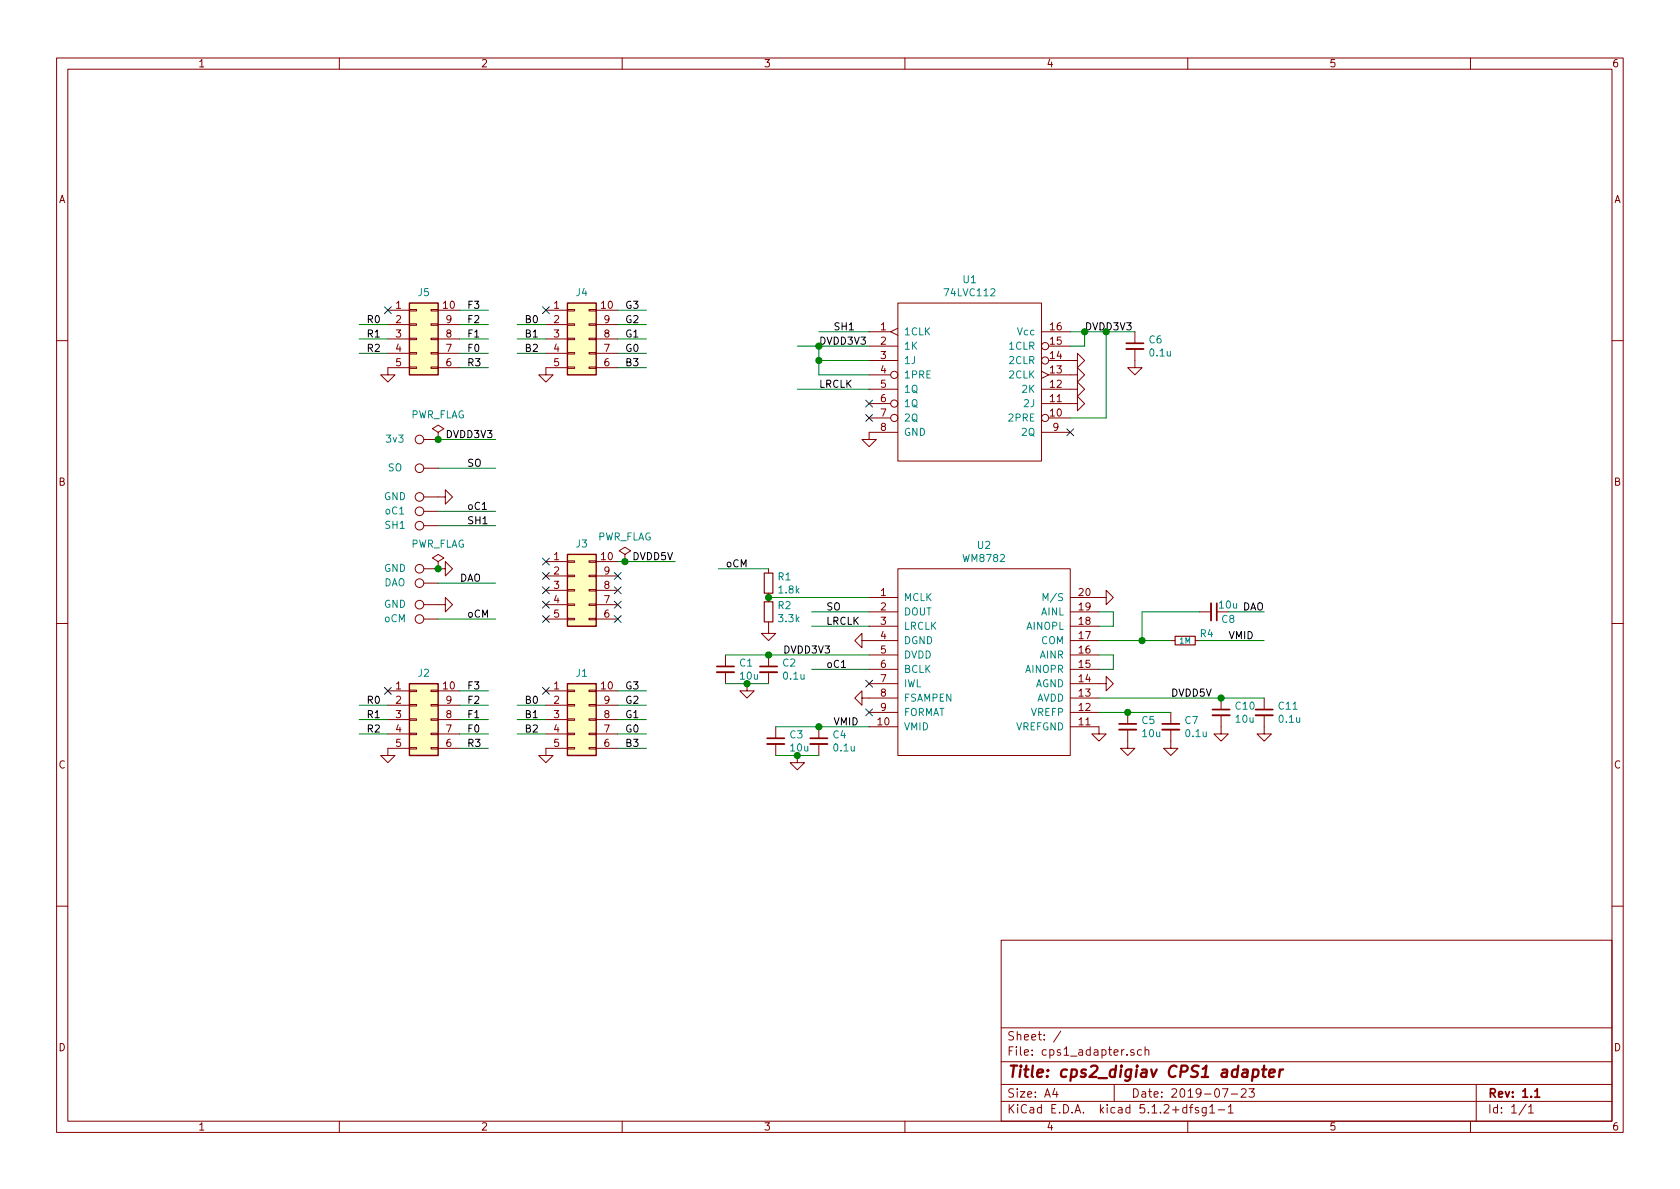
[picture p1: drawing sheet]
<svg xmlns="http://www.w3.org/2000/svg" width="297mm" height="210mm" viewBox="0 0 297 210" stroke-linecap="round" stroke-linejoin="round" font-family="sans-serif">
<g fill="none" stroke="#840000" stroke-width=".18">
<path d="M10 10.3h277v189.9h-277zM12 12.2h273v186.1h-273zM60 10.3v1.9M110 10.3v1.9M160 10.3v1.9M210 10.3v1.9M260 10.3v1.9M68.6 54.9h3.8M68.6 57.4h3.8M68.6 59.9h3.8M72.4 59.8h1.3v.3h-1.3zM72.4 57.3h1.3v.2h-1.3z"/>
<path d="M72.4 54.7h1.3v.3h-1.3zM76.2 59.8h1.3v.3h-1.3zM76.2 57.3h1.3v.2h-1.3zM76.2 54.7h1.3v.3h-1.3zM77.5 54.9h3.8M77.5 57.4h3.8M77.5 59.9h3.8M96.5 54.9h3.8M96.5 57.4h3.8M96.5 59.9h3.8M100.3 59.8h1.3v.3h-1.3zM100.3 57.3h1.3v.2h-1.3z"/>
<path d="M100.3 54.7h1.3v.3h-1.3zM104.1 59.8h1.3v.3h-1.3zM104.1 57.3h1.3v.2h-1.3zM104.1 54.7h1.3v.3h-1.3zM105.4 54.9h3.8M105.4 57.4h3.8M105.4 59.9h3.8M153.7 58.7h3.8M158.7 53.6h25.4v27.9h-25.4zM158.7 58l-1.2 .7 1.2 .6M184.1 58.7h5.1M200.7 58.7v2"/>
<path d="M10 60.2h2M68.6 62.5h3.8M72.4 64.9h1.3v.2h-1.3zM72.4 62.4h1.3v.2h-1.3zM72.4 65h-3.8v1.3h1.2l-1.2 1.3-1.3-1.3h1.3M74.9 77.7h2.6M76.2 64.9h1.3v.2h-1.3zM76.2 62.4h1.3v.2h-1.3zM77.5 76.4l1-.6-1-.6-1 .6 1 .6v1.3M77.5 77.7h.1M77.5 62.5h3.8M77.5 65h3.8"/>
<path d="M96.5 62.5h3.8M100.3 64.9h1.3v.2h-1.3zM100.3 62.4h1.3v.2h-1.3zM100.3 65h-3.8v1.3h1.3l-1.3 1.3-1.3-1.3h1.3M104.1 64.9h1.3v.2h-1.3zM104.1 62.4h1.3v.2h-1.3zM105.4 62.5h3.8M105.4 65h3.8M153.7 73.9h3.8M153.7 71.4h3.8M153.7 68.8h5M153.7 66.3h3.8"/>
<path d="M153.7 63.7h5M153.7 61.2h5M158.7 76.4h-5v1.3h1.2l-1.2 1.3-1.3-1.3h1.3M184.1 65.7l1.3 .6-1.3 .6M184.1 71.4h6.4v-1.3l1.3 1.3-1.3 1.2v-1.2M184.1 68.8h6.4v-1.2l1.3 1.2-1.3 1.3v-1.3M184.1 76.4h5.1M185.4 66.3h5.1v-1.3l1.3 1.3-1.3 1.3v-1.3M185.4 63.7h5.1v-1.2l1.3 1.2-1.3 1.3v-1.3M185.4 73.9h3.8M185.4 61.2h3.8M200.7 61.7v3.3h1.2l-1.2 1.3-1.3-1.3h1.3"/>
<path d="M285 60.2h2M74.9 87.9h3.8v-1.3l1.3 1.3-1.3 1.2v-1.2M74.9 93h2.6M74.9 90.4h2.6M74.9 82.8h2.6M77.5 99.3l1-.6-1-.7-1 .7 1 .6v1.3M96.5 99.3h3.8M100.3 99.2h1.3v.2h-1.3zM104.1 99.2h1.3v.2h-1.3zM105.4 99.3h3.8M110.5 98l1-.6-1-.6-1 .6 1 .6v1.3M110.5 99.3h.1"/>
<path d="M10 110.3h2M74.9 106.9h3.8v-1.2l1.3 1.2-1.3 1.3v-1.3M74.9 109.5h2.6M74.9 103.1h2.6M74.9 100.6h2.6M77.5 100.6h1.2v-1.3l1.3 1.3-1.3 1.2v-1.2M77.5 100.6h.1M96.5 101.8h3.8M96.5 104.4h3.8M96.5 106.9h3.8M96.5 109.5h3.8M100.3 109.3h1.3v.3h-1.3z"/>
<path d="M100.3 106.8h1.3v.3h-1.3zM100.3 104.3h1.3v.2h-1.3zM100.3 101.7h1.3v.3h-1.3zM104.1 109.3h1.3v.3h-1.3zM104.1 106.8h1.3v.3h-1.3zM104.1 104.3h1.3v.2h-1.3zM104.1 101.7h1.3v.3h-1.3zM105.4 101.8h3.8M105.4 104.4h3.8M105.4 106.9h3.8M105.4 109.5h3.8M128.3 115.8v2.1"/>
<path d="M128.3 118.9v2M135.9 110v2h1.3l-1.3 1.3-1.3-1.3h1.3M135.9 100.6v.7M135.9 104.9v1.5M135.9 115.8v2.1M135.9 118.9v2M152.4 113.3v-1.3l-1.3 1.3 1.3 1.2v-1.2h6.3M153.7 105.7h5M153.7 118.4h5M153.7 115.8h5M153.7 110.7h5M153.7 108.2h5"/>
<path d="M158.7 100.6h30.5v33h-30.5zM189.2 105.7h6.4v-1.3l1.2 1.3-1.2 1.2v-1.2M189.2 118.4h5.1M189.2 115.8h5.1M189.2 113.3h5.1M189.2 110.7h5.1M189.2 108.2h5.1M207 113.3h.8M211.3 113.3h.8M212.1 108.2h2M215.1 108.2h2.1M285 110.3h2"/>
<path d="M68.6 122.2h3.8M68.6 124.7h3.8M68.6 127.2h3.8M68.6 129.8h3.8M72.4 132.2h1.3v.3h-1.3zM72.4 129.7h1.3v.2h-1.3zM72.4 127.1h1.3v.3h-1.3zM72.4 124.6h1.3v.2h-1.3zM72.4 122h1.3v.3h-1.3zM72.4 132.3h-3.8v1.3h1.2l-1.2 1.3-1.3-1.3h1.3M76.2 132.2h1.3v.3h-1.3zM76.2 129.7h1.3v.2h-1.3z"/>
<path d="M76.2 127.1h1.3v.3h-1.3zM76.2 124.6h1.3v.2h-1.3zM76.2 122h1.3v.3h-1.3zM77.5 122.2h3.8M77.5 124.7h3.8M77.5 127.2h3.8M77.5 129.8h3.8M77.5 132.3h3.8M96.5 122.2h3.8M96.5 124.7h3.8M96.5 127.2h3.8M96.5 129.8h3.8"/>
<path d="M100.3 132.2h1.3v.3h-1.3zM100.3 129.7h1.3v.2h-1.3zM100.3 127.1h1.3v.3h-1.3zM100.3 124.6h1.3v.2h-1.3zM100.3 122h1.3v.3h-1.3zM100.3 132.3h-3.8v1.3h1.3l-1.3 1.3-1.3-1.3h1.3M104.1 132.2h1.3v.3h-1.3zM104.1 129.7h1.3v.2h-1.3zM104.1 127.1h1.3v.3h-1.3zM104.1 124.6h1.3v.2h-1.3zM104.1 122h1.3v.3h-1.3zM105.4 122.2h3.8"/>
<path d="M105.4 124.7h3.8M105.4 127.2h3.8M105.4 129.8h3.8M105.4 132.3h3.8M132.1 120.9v1.3h1.2l-1.2 1.2-1.3-1.2h1.3M137.2 128.5v2.1M137.2 131.6v2M141 133.6v1.3h1.2l-1.2 1.2-1.3-1.2h1.3M144.8 128.5v2.1M144.8 131.6v2M152.4 123.4v-1.2l-1.3 1.2 1.3 1.3v-1.3h6.3M153.7 128.5h5"/>
<path d="M153.7 126h5M153.7 120.9h5M189.2 128.5h5.1v1.3h1.3l-1.3 1.3-1.3-1.3h1.3M189.2 120.9h6.4v-1.3l1.2 1.3-1.2 1.3v-1.3M189.2 126h5.1M189.2 123.4h5.1M199.4 129v3.3h1.3l-1.3 1.3-1.3-1.3h1.3M199.4 126v2M207 129v3.3h1.3l-1.3 1.3-1.3-1.3h1.3M207 126v2M215.9 126.5v3.3h1.3l-1.3 1.3-1.3-1.3h1.3M215.9 123.4v2.1"/>
<path d="M223.5 126.5v3.3h1.3l-1.3 1.3-1.3-1.3h1.3M223.5 123.4v2.1M10 160.2h2M177 166.3h108v32h-108zM285 160.2h2M60 198.3v1.9M110 198.3v1.9M160 198.3v1.9M177 194.8h108M177 191.8h108M177 187.8h108M177 181.8h108"/>
<path d="M186.5 192.5l-.4 1h1M186.8 193v1M187.6 182.3l-1.3 2M197 191.8v3M200.5 185.7a.37 .37 0 0 0-.6 .1l.1 .2 .5 .2 .1 .1-.3 .3-.4-.1M201.8 185.7l-.4-.1-.3 .3 .1 .6 .2 .1 .4-.1M202.5 185.7a.37 .37 0 0 1 .6 .1v.8M202.5 185.1v1.5M210 198.3v1.9M210.3 195.8h.6M210.9 195.3l-.4 .2v1.3M211.9 195.9l-.4-.1-.2 .2 .1 .3 .5 .1v.3h-.6"/>
<path d="M213.3 195.8v1.2l-.3 .3h-.4M213.3 195.9l-.5-.1-.3 .3 .1 .6 .2 .1 .5-.1M213.9 195.8l.4-.5v1.5M213.9 196.8h.9M215.4 196.3h1.1M216.1 192.5h1l-.6 1.5M217.2 195.8l.4-.5v1.5M217.2 196.8h.8M217.7 193.5h1.1M219.5 192.7l.2-.2h.3l.3 .2v.3v.2l-.9 .8h.9M220.8 192.5h1l-.5 .6 .4 .1v.7l-.2 .1-.7-.1M260 198.3v1.9"/>
<path d="M261 191.8v6.5M269.8 195.2l-1.2 2M270.3 195.8l.4-.5v1.5M270.3 196.8h.8"/>
<circle cx="74.2" cy="77.7" r=".76"/>
<circle cx="158.1" cy="73.9" r=".63"/>
<circle cx="158.1" cy="71.4" r=".63"/>
<circle cx="158.1" cy="66.3" r=".63"/>
<circle cx="184.8" cy="61.2" r=".63"/>
<circle cx="184.8" cy="73.9" r=".63"/>
<circle cx="184.8" cy="63.7" r=".63"/>
<circle cx="74.2" cy="90.4" r=".76"/>
<circle cx="74.2" cy="87.9" r=".76"/>
<circle cx="74.2" cy="82.8" r=".76"/>
<circle cx="74.2" cy="93" r=".76"/>
<circle cx="74.2" cy="100.6" r=".76"/>
<circle cx="74.2" cy="106.9" r=".76"/>
<circle cx="74.2" cy="103.1" r=".76"/>
<circle cx="74.2" cy="109.5" r=".76"/>
</g>
<path d="M199.1 60.7h3.1M126.7 117.9h3.1M134.4 117.9h3M215.1 106.7v3M135.6 130.6h3.1M143.3 130.6h3M197.9 128h3M205.5 128h3M214.4 125.5h3M222 125.5h3M271.4 193l.4-.5v1.5M271.4 194h.8" fill="none" stroke="#840000" stroke-width=".3"/>
<path d="M221.6 189.2h.8l.1 .3v.6a.66 .66 0 0 1-1 .2M223.2 189.1h.7M223.5 188.4l-.2 1.8 .1 .1 .3 .1M224.4 189.8l1-.2-.1-.4h-.7l-.2 1 .2 .2 .6-.1M226.3 189.1l-.2 1.3M226.9 189.1a.54 .54 0 0 0-.6 .4" fill="none" stroke="#840000" stroke-width=".41"/>
<path d="M184.4 106.2v-1.3l.5 1 .4-1v1.3" fill="none" stroke="#008484" stroke-width=".18"/>
<g fill="#ffffc2" stroke="#ffffc2" stroke-width=".18">
<path d="M100.3 120.9h5.1v12.7h-5.1z"/>
<path d="M100.3 98h5.1v12.7h-5.1z"/>
<path d="M72.4 120.9h5.1v12.7h-5.1z"/>
<path d="M72.4 53.6h5.1v12.7h-5.1z"/>
<path d="M100.3 53.6h5.1v12.7h-5.1z"/>
</g>
<path d="M72.4 53.6h5.1v12.7h-5.1zM100.3 53.6h5.1v12.7h-5.1zM100.3 98h5.1v12.7h-5.1zM72.4 120.9h5.1v12.7h-5.1zM100.3 120.9h5.1v12.7h-5.1z" fill="none" stroke="#840000" stroke-width=".25"/>
<g fill="none" stroke="#000084" stroke-width=".18">
<path d="M68 54.2l1.2 1.3M69.2 54.2l-1.2 1.3M95.9 54.2l1.2 1.3M97.1 54.2l-1.2 1.3M153.1 73.3l1.2 1.2M153.1 70.8l1.2 1.2M154.3 73.3l-1.2 1.2M154.3 70.8l-1.2 1.2M188.6 75.8l1.2 1.3M189.8 75.8l-1.2 1.3M95.9 98.7l1.2 1.2M97.1 98.7l-1.2 1.2"/>
<path d="M95.9 101.2l1.2 1.3M95.9 103.8l1.2 1.2M95.9 106.3l1.2 1.2M95.9 108.9l1.2 1.2M97.1 101.2l-1.2 1.3M97.1 103.8l-1.2 1.2M97.1 106.3l-1.2 1.2M97.1 108.9l-1.2 1.2M108.6 101.2l1.2 1.3M108.6 103.8l1.2 1.2M108.6 106.3l1.2 1.2M108.6 108.9l1.2 1.2"/>
<path d="M109.8 101.2l-1.2 1.3M109.8 103.8l-1.2 1.2M109.8 106.3l-1.2 1.2M109.8 108.9l-1.2 1.2M68 121.6l1.2 1.2M69.2 121.6l-1.2 1.2M95.9 121.6l1.2 1.2M97.1 121.6l-1.2 1.2M153.1 120.3l1.2 1.2M153.1 125.4l1.2 1.2M154.3 120.3l-1.2 1.2M154.3 125.4l-1.2 1.2"/>
</g>
<g fill="none" stroke="#008400" stroke-width=".18">
<path d="M63.5 57.4h5.1M63.5 59.9h5.1M81.3 54.9h5.1M81.3 57.4h5.1M81.3 59.9h5.1M91.4 57.4h5.1M91.4 59.9h5.1M109.2 54.9h5.1M109.2 57.4h5.1M109.2 59.9h5.1M144.8 58.7h8.9M189.2 58.7h11.5"/>
<path d="M191.8 58.7v2.5h-2.6M195.6 58.7v15.2h-6.4M63.5 62.5h5.1M77.5 77.7h10.1M81.3 62.5h5.1M81.3 65h5.1M91.4 62.5h5.1M109.2 62.5h5.1M109.2 65h5.1M141 61.2h12.7M141 68.8h12.7M144.8 63.7h8.9"/>
<path d="M144.8 61.2v5.1h8.9M77.5 93h10.1M77.5 90.4h10.1M77.5 82.8h10.1M109.2 99.3h10.2M77.5 109.5h10.1M77.5 103.1h10.1M127 100.6h8.9M128.3 115.8h25.4M135.9 105.7h17.8M143.5 110.7h10.2M143.5 108.2h10.2"/>
<path d="M143.5 118.4h10.2M194.3 108.2h2.5v2.5h-2.5M194.3 115.8h2.5v2.6h-2.5M194.3 113.3h12.7M212.1 108.2h-10.2v5.1M212.1 113.3h11.4M217.2 108.2h6.3M63.5 124.7h5.1M63.5 127.2h5.1M63.5 129.8h5.1M81.3 124.7h5.1M81.3 127.2h5.1"/>
<path d="M81.3 129.8h5.1M81.3 122.2h5.1M81.3 132.3h5.1M91.4 124.7h5.1M91.4 127.2h5.1M91.4 129.8h5.1M109.2 124.7h5.1M109.2 127.2h5.1M109.2 129.8h5.1M109.2 122.2h5.1M109.2 132.3h5.1M128.3 120.9h7.6"/>
<path d="M137.2 133.6h7.6M137.2 128.5h16.5M194.3 126h12.7M194.3 123.4h29.2"/>
</g>
<path d="M199.1 61.7h3.1M126.7 118.9h3.1M134.4 118.9h3M214.1 106.7v3M135.6 131.6h3.1M143.3 131.6h3M197.9 129h3M205.5 129h3M214.4 126.5h3M222 126.5h3" fill="none" stroke="#840000" stroke-width=".33"/>
<g fill="#008400" stroke="#008400" stroke-width=".25">
<circle cx="144.8" cy="61.2" r=".51"/>
<circle cx="144.8" cy="63.7" r=".51"/>
<circle cx="191.8" cy="58.7" r=".51"/>
<circle cx="195.6" cy="58.7" r=".51"/>
<circle cx="135.9" cy="105.7" r=".51"/>
<circle cx="135.9" cy="115.8" r=".51"/>
<circle cx="132.1" cy="120.9" r=".51"/>
<circle cx="199.4" cy="126" r=".51"/>
<circle cx="215.9" cy="123.4" r=".51"/>
<circle cx="141" cy="133.6" r=".51"/>
<circle cx="144.8" cy="128.5" r=".51"/>
<circle cx="110.5" cy="99.3" r=".51"/>
<circle cx="77.5" cy="100.6" r=".51"/>
<circle cx="77.5" cy="77.7" r=".51"/>
<circle cx="201.9" cy="113.3" r=".51"/>
</g>
<path d="M135.1 106.4h1.6v3.6h-1.6zM135.1 101.3h1.6v3.6h-1.6zM207.8 112.5h3.5v1.5h-3.5z" fill="none" stroke="#840000" stroke-width=".2"/>
<text font-size="2.8" fill="#840000" x="178" y="190.5">Title: cps2_digiav CPS1 adapter</text>
<g font-size="2.1" fill="#840000">
<text x="178" y="184">Sheet: /</text>
<text x="178" y="186.7">File: cps1_adapter.sch</text>
<text x="178" y="196.9">KiCad E.D.A. kicad 5.1.2+dfsg1-1</text>
<text x="178" y="194.1">Size: A4</text>
<text x="200" y="194.1">Date: 2019-07-23</text>
<text x="263" y="194.1">Rev: 1.1</text>
<text x="263" y="196.9">Id: 1/1</text>
</g>
<g font-size="1.8" fill="#840000">
<text x="35" y="11.9">1</text>
<text x="85" y="11.9">2</text>
<text x="135" y="11.9">3</text>
<text x="185" y="11.9">4</text>
<text x="235" y="11.9">5</text>
<text x="285" y="11.9">6</text>
<text x="10.4" y="35.9">A</text>
<text x="285.4" y="35.9">A</text>
<text x="70" y="54.6">1</text>
<text x="70" y="57.1">2</text>
<text x="70" y="59.7">3</text>
<text x="78.4" y="54.6">10</text>
<text x="78.9" y="59.7">8</text>
<text x="78.9" y="57.1">9</text>
<text x="97.9" y="54.6">1</text>
<text x="97.9" y="57.1">2</text>
<text x="97.9" y="59.7">3</text>
<text x="106.3" y="54.6">10</text>
<text x="106.8" y="59.7">8</text>
<text x="106.8" y="57.1">9</text>
<text x="155.7" y="58.4">1</text>
<text x="185.7" y="58.4">16</text>
<text x="70" y="62.2">4</text>
<text x="70" y="64.8">5</text>
<text x="78.9" y="64.8">6</text>
<text x="78.9" y="62.2">7</text>
<text x="97.9" y="62.2">4</text>
<text x="97.9" y="64.8">5</text>
<text x="106.8" y="64.8">6</text>
<text x="106.8" y="62.2">7</text>
<text x="155.7" y="61">2</text>
<text x="155.7" y="63.5">3</text>
<text x="185.7" y="63.5">14</text>
<text x="185.7" y="61">15</text>
<text x="155.7" y="66">4</text>
<text x="155.7" y="68.6">5</text>
<text x="155.7" y="71.1">6</text>
<text x="185.7" y="71.1">11</text>
<text x="185.7" y="68.6">12</text>
<text x="185.7" y="66">13</text>
<text x="155.7" y="73.7">7</text>
<text x="155.7" y="76.2">8</text>
<text x="185.7" y="73.7">10</text>
<text x="186.2" y="76.2">9</text>
<text x="10.4" y="85.9">B</text>
<text x="285.4" y="85.9">B</text>
<text x="97.9" y="99.1">1</text>
<text x="97.9" y="101.6">2</text>
<text x="106.3" y="99.1">10</text>
<text x="106.8" y="101.6">9</text>
<text x="97.9" y="104.1">3</text>
<text x="97.9" y="106.7">4</text>
<text x="106.8" y="106.7">7</text>
<text x="106.8" y="104.1">8</text>
<text x="155.7" y="105.4">1</text>
<text x="155.7" y="107.9">2</text>
<text x="190.8" y="107.9">19</text>
<text x="190.8" y="105.4">20</text>
<text x="97.9" y="109.2">5</text>
<text x="106.8" y="109.2">6</text>
<text x="155.7" y="110.5">3</text>
<text x="155.7" y="113">4</text>
<text x="190.8" y="113">17</text>
<text x="190.8" y="110.5">18</text>
<text x="155.7" y="115.6">5</text>
<text x="155.7" y="118.1">6</text>
<text x="190.8" y="118.1">15</text>
<text x="190.8" y="115.6">16</text>
<text x="70" y="121.9">1</text>
<text x="70" y="124.5">2</text>
<text x="78.4" y="121.9">10</text>
<text x="78.9" y="124.5">9</text>
<text x="97.9" y="121.9">1</text>
<text x="97.9" y="124.5">2</text>
<text x="106.3" y="121.9">10</text>
<text x="106.8" y="124.5">9</text>
<text x="155.7" y="120.6">7</text>
<text x="155.7" y="123.2">8</text>
<text x="155.7" y="125.7">9</text>
<text x="190.8" y="125.7">12</text>
<text x="190.8" y="123.2">13</text>
<text x="190.8" y="120.6">14</text>
<text x="70" y="127">3</text>
<text x="70" y="129.5">4</text>
<text x="78.9" y="129.5">7</text>
<text x="78.9" y="127">8</text>
<text x="97.9" y="127">3</text>
<text x="97.9" y="129.5">4</text>
<text x="106.8" y="129.5">7</text>
<text x="106.8" y="127">8</text>
<text x="155.2" y="128.3">10</text>
<text x="190.8" y="128.3">11</text>
<text x="10.4" y="135.9">C</text>
<text x="70" y="132.1">5</text>
<text x="78.9" y="132.1">6</text>
<text x="97.9" y="132.1">5</text>
<text x="106.8" y="132.1">6</text>
<text x="285.4" y="135.9">C</text>
<text x="10.4" y="185.9">D</text>
<text x="285.4" y="185.9">D</text>
<text x="35" y="199.9">1</text>
<text x="85" y="199.9">2</text>
<text x="135" y="199.9">3</text>
<text x="185" y="199.9">4</text>
<text x="235" y="199.9">5</text>
<text x="285" y="199.9">6</text>
</g>
<g font-size="1.8" fill="#008484">
<text x="74" y="52.4">J5</text>
<text x="101.9" y="52.4">J4</text>
<text x="167.2" y="52.4">74LVC112</text>
<text x="170.3" y="50.1">U1</text>
<text x="159.8" y="59.3">1CLK</text>
<text x="180" y="59.3">Vcc</text>
<text x="159.8" y="61.8">1K</text>
<text x="159.8" y="64.4">1J</text>
<text x="178.5" y="64.4">2CLR</text>
<text x="178.5" y="61.8">1CLR</text>
<text x="203.2" y="60.7">C6</text>
<text x="203.4" y="63">0.1u</text>
<text x="159.8" y="66.9">1PRE</text>
<text x="159.8" y="69.5">1Q</text>
<text x="178.5" y="66.9">2CLK</text>
<text x="180.9" y="69.5">2K</text>
<text x="72.5" y="74">PWR_FLAG</text>
<text x="159.8" y="72">1Q</text>
<text x="159.8" y="74.5">2Q</text>
<text x="159.8" y="77.1">GND</text>
<text x="178.5" y="74.5">2PRE</text>
<text x="180.8" y="77.1">2Q</text>
<text x="181.2" y="72">2J</text>
<text x="68.4" y="78.3">3v3</text>
<text x="68.6" y="83.4">SO</text>
<text x="67.9" y="88.4">GND</text>
<text x="68.1" y="93.5">SH1</text>
<text x="68.1" y="91">oC1</text>
<text x="105.5" y="95.6">PWR_FLAG</text>
<text x="67.9" y="101.1">GND</text>
<text x="72.5" y="96.8">PWR_FLAG</text>
<text x="101.9" y="96.8">J3</text>
<text x="170.5" y="99.4">WM8782</text>
<text x="172.9" y="97.1">U2</text>
<text x="67.9" y="103.7">DAO</text>
<text x="67.9" y="107.5">GND</text>
<text x="137.6" y="107.7">R2</text>
<text x="137.6" y="102.6">R1</text>
<text x="137.8" y="104.9">1.8k</text>
<text x="159.8" y="106.3">MCLK</text>
<text x="185.1" y="106.3">M/S</text>
<text x="67.9" y="110">oCM</text>
<text x="137.8" y="110">3.3k</text>
<text x="159.8" y="108.8">DOUT</text>
<text x="159.8" y="111.4">LRCLK</text>
<text x="159.8" y="113.9">DGND</text>
<text x="181.5" y="111.4">AINOPL</text>
<text x="184.1" y="113.9">COM</text>
<text x="184.1" y="108.8">AINL</text>
<text x="212.2" y="112.7">R4</text>
<text x="216.1" y="110.2">C8</text>
<text x="74" y="119.7">J2</text>
<text x="101.9" y="119.7">J1</text>
<text x="130.8" y="117.9">C1</text>
<text x="138.4" y="117.9">C2</text>
<text x="159.8" y="116.5">DVDD</text>
<text x="159.8" y="119">BCLK</text>
<text x="181.3" y="119">AINOPR</text>
<text x="183.9" y="116.5">AINR</text>
<text x="130.9" y="120.2">10u</text>
<text x="138.6" y="120.2">0.1u</text>
<text x="159.8" y="121.5">IWL</text>
<text x="159.8" y="124.1">FSAMPEN</text>
<text x="183" y="121.5">AGND</text>
<text x="183.2" y="124.1">AVDD</text>
<text x="218.5" y="125.5">C10</text>
<text x="226.1" y="125.5">C11</text>
<text x="139.7" y="130.6">C3</text>
<text x="147.3" y="130.6">C4</text>
<text x="159.8" y="129.2">VMID</text>
<text x="159.8" y="126.6">FORMAT</text>
<text x="179.6" y="129.2">VREFGND</text>
<text x="182.3" y="126.6">VREFP</text>
<text x="201.9" y="128">C5</text>
<text x="202.1" y="130.3">10u</text>
<text x="209.5" y="128">C7</text>
<text x="209.8" y="130.3">0.1u</text>
<text x="218.6" y="127.8">10u</text>
<text x="226.3" y="127.8">0.1u</text>
<text x="139.8" y="132.9">10u</text>
<text x="147.5" y="132.9">0.1u</text>
</g>
<g font-size="1.8">
<text x="64.8" y="57.1">R0</text>
<text x="64.8" y="59.7">R1</text>
<text x="82.5" y="59.7">F1</text>
<text x="82.5" y="57.1">F2</text>
<text x="82.5" y="54.6">F3</text>
<text x="92.7" y="57.1">B0</text>
<text x="92.7" y="59.7">B1</text>
<text x="110.5" y="59.7">G1</text>
<text x="110.5" y="57.1">G2</text>
<text x="110.5" y="54.6">G3</text>
<text x="147.3" y="58.4">SH1</text>
<text x="191.8" y="58.4">DVDD3V3</text>
<text x="64.8" y="62.2">R2</text>
<text x="82.5" y="64.8">R3</text>
<text x="82.5" y="62.2">F0</text>
<text x="92.7" y="62.2">B2</text>
<text x="110.5" y="64.8">B3</text>
<text x="110.5" y="62.2">G0</text>
<text x="144.8" y="61">DVDD3V3</text>
<text x="144.8" y="68.6">LRCLK</text>
<text x="78.7" y="77.5">DVDD3V3</text>
<text x="82.5" y="82.5">SO</text>
<text x="82.5" y="90.2">oC1</text>
<text x="82.5" y="92.7">SH1</text>
<text x="111.8" y="99.1">DVDD5V</text>
<text x="128.3" y="100.3">oCM</text>
<text x="81.3" y="102.9">DAO</text>
<text x="146" y="107.9">SO</text>
<text x="215.6" y="107.6">10u DAO</text>
<text x="82.5" y="109.2">oCM</text>
<text x="146" y="110.5">LRCLK</text>
<text x="217.2" y="113">VMID</text>
<text x="138.4" y="115.6">DVDD3V3</text>
<text x="146" y="118.1">oC1</text>
<text x="64.8" y="124.5">R0</text>
<text x="82.5" y="124.5">F2</text>
<text x="82.5" y="121.9">F3</text>
<text x="92.7" y="124.5">B0</text>
<text x="110.5" y="124.5">G2</text>
<text x="110.5" y="121.9">G3</text>
<text x="207" y="123.2">DVDD5V</text>
<text x="64.8" y="127">R1</text>
<text x="64.8" y="129.5">R2</text>
<text x="82.5" y="129.5">F0</text>
<text x="82.5" y="127">F1</text>
<text x="92.7" y="127">B1</text>
<text x="92.7" y="129.5">B2</text>
<text x="110.5" y="129.5">G0</text>
<text x="110.5" y="127">G1</text>
<text x="147.3" y="128.3">VMID</text>
<text x="82.5" y="132.1">R3</text>
<text x="110.5" y="132.1">B3</text>
</g>
<text font-size="1.4" fill="#008484" x="208.6" y="113.8">1M</text>
</svg>
